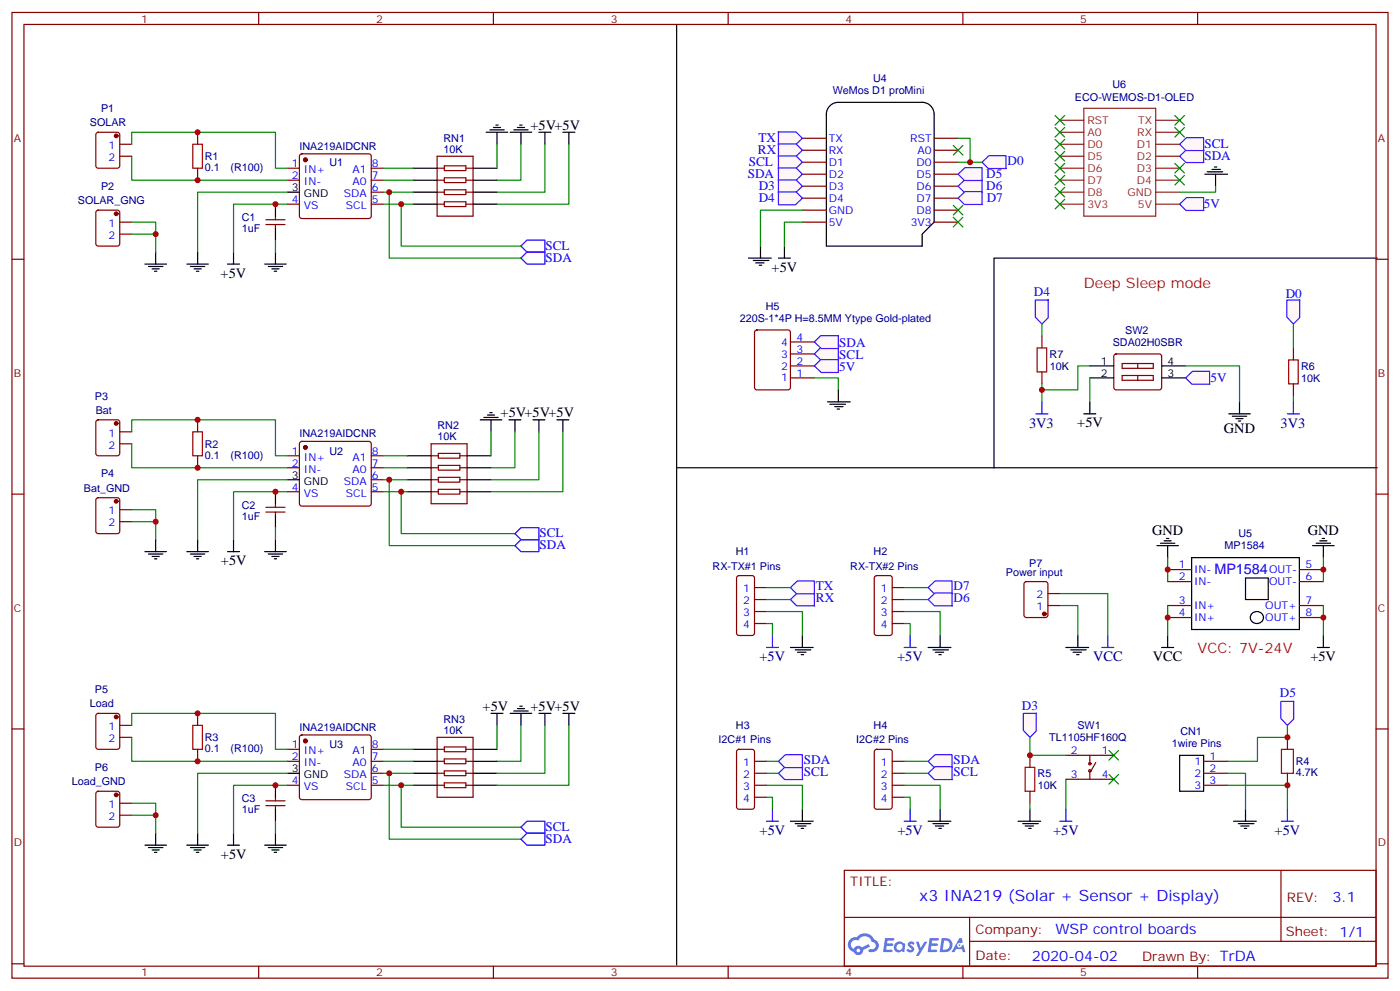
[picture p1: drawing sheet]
<svg xmlns="http://www.w3.org/2000/svg" width="412mm" height="292mm" viewBox="0 0 412 292" stroke-linecap="round" stroke-linejoin="round" font-family="sans-serif">
<path d="M199.3 7.2v276.9M84.7 56.6h3.5M405.7 76h-112.9v61.7M199.3 137.7h206.4M84.7 141.3h3.5M84.7 227.7h3.5" fill="none" stroke="#000" stroke-width=".35"/>
<g fill="none" stroke="#870000" stroke-width=".35">
<path d="M3.5 3.7h405.4v284.3h-405.4zM7.1 7.2h398.2v277.3h-398.2zM76.2 3.7v3.5M145.3 3.7v3.5M214.5 3.7v3.5M283.6 3.7v3.5M352.8 3.7v3.5M84.7 49.5h3.5M84.7 53.1h3.5M88.4 45.5l.5-.2h19.8l.5 .2 .2 .5v17.6l-.3 .5-.4 .2h-19.8l-.5-.2-.2-.5v-17.6zM109.4 49.5h3.5M109.4 53.1h3.5"/>
<path d="M109.4 56.6h3.5M3.5 76.3h3.6M84.7 60.1h3.5M109.4 60.1h3.5M405.3 76.3h3.6M84.7 134.2h3.5M84.7 137.7h3.5M88.4 130.2l.5-.2h19.8l.5 .2 .2 .5v17.6l-.3 .5-.4 .2h-19.8l-.5-.2-.2-.5v-17.6zM109.4 134.2h3.5M109.4 137.7h3.5M3.5 145.5h3.6M84.7 144.8h3.5"/>
<path d="M109.4 144.8h3.5M109.4 141.3h3.5M405.3 145.5h3.6M3.5 214.6h3.6M88.4 216.6l.5-.2h19.8l.5 .2 .2 .5v17.6l-.3 .5-.4 .2h-19.8l-.5-.2-.2-.5v-17.6zM405.3 214.6h3.6M84.7 220.6h3.5M84.7 224.2h3.5M84.7 231.2h3.5M109.4 220.6h3.5M109.4 224.2h3.5M109.4 231.2h3.5"/>
<path d="M109.4 227.7h3.5M248.7 256.3h156.6v28.2h-156.6zM377.3 256.3v20.9M248.7 270.1h156.5M285.6 277.2h119.6M285.6 270.1v14.1M3.5 283.8h3.6M76.2 284.5v3.5M145.3 284.5v3.5M214.5 284.5v3.5M283.6 284.5v3.5M352.8 284.5v3.5"/>
<path d="M405.3 283.8h3.6"/>
</g>
<g fill="#870000" stroke="#870000" stroke-width=".35">
<circle cx="90" cy="47.1" r=".53"/>
<circle cx="90" cy="218.2" r=".53"/>
<circle cx="90" cy="131.7" r=".53"/>
</g>
<g fill="#5487ff">
<path d="M267.7 277.4a1.22 1.22 0 0 1 1.7 .3l-.4 .6a.47 .47 0 0 0-.3-.4 .47 .47 0 0 0-.5 .2l.1 .2a1.14 1.14 0 0 1 .8 1.7 1.14 1.14 0 0 1-1.9 0l-.2-.2 .5-.5 .7 .4a.29 .29 0 0 0 .3-.2 .29 .29 0 0 0-.2-.4 1.04 1.04 0 0 1-.6-1.7z"/>
<path d="M260.7 276.2h2.4l.3 .2-.2 .5h-1.8l-.1 .9h1.5l.3 .3-.3 .4h-1.6l-.2 1.1 1.7 .1 .2 .3-.2 .3h-2.6z"/>
<path d="M273.8 276.2h2.4l.3 .2-.1 .5h-1.8l-.2 .9h1.6l.3 .3-.4 .4h-1.6l-.1 1.1 1.7 .1 .2 .3-.2 .3h-2.6z"/>
<path d="M282.6 276.2h.7l.3 1.2-.6 .4a.69 .69 0 0 0-1 .2 .69 .69 0 0 0 .4 1 .69 .69 0 0 0 .9-.6l.5-.3 .6 2.2h-.8l-.2-.9h-1.8l-.5 .9h-.8z"/>
<path d="M269.8 277.3h.8l.6 1.8 1.1-1.8h.9l-2.6 4.2h-.8l.9-1.6z"/>
<path d="M277.4 276.2l-.6 4.1h1.3a2.11 2.11 0 0 0 2.5-2.1 2.11 2.11 0 0 0-2.5-2zM278.1 276.9a1.39 1.39 0 0 1 1.7 1.4 1.39 1.39 0 0 1-1.8 1.3h-.3z"/>
<path d="M263.7 277.8a1.54 1.54 0 0 0-.1 2.2 1.54 1.54 0 0 0 2.2 .1l.6 .2 .3-2.3-.2-.2h-.4a1.49 1.49 0 0 0-2.4 0zM264 278.8a.94 .94 0 0 1 1.8 0 .94 .94 0 0 1-1.8 0z"/>
<path d="M250.4 276.6a2.18 2.18 0 0 0 1.1 3.7 1.44 1.44 0 0 0 1.6 .9 1.44 1.44 0 0 0 1.2-1.5l2-1-.5-.7-1.9 .9a1.47 1.47 0 0 0-2.4 .5 1.39 1.39 0 0 1-.7-2 1.39 1.39 0 0 1 2-.4 2.12 2.12 0 0 1 2.2-1.3 2.12 2.12 0 0 1 1.9 1.6 1.14 1.14 0 0 1 1.1 1.5 1.14 1.14 0 0 1-1.7 .7 .43 .43 0 0 0-.5 .4 .43 .43 0 0 0 .4 .4 1.98 1.98 0 0 0 2.5-1.2 1.98 1.98 0 0 0-1.2-2.5 3.1 3.1 0 0 0-5.3-.7l-.9 .1zM252.3 279.9a.55 .55 0 0 1 1.1 0 .55 .55 0 0 1-1.1 0z"/>
<circle cx="282.6" cy="278.3" r=".26"/>
</g>
<g fill="none" stroke="#000" stroke-width=".35">
<path d="M143.2 38.9h6.4M144.3 38.2h4.2M145.3 37.5h2.2M146 36.8h.8M146.4 38.9v3.6M150.3 38.9h6.3M151.3 38.2h4.3M152.4 37.5h2.1M153.1 36.8h.7M153.5 38.9v3.6M244.5 31.2a3.5 3.5 0 0 1 2.4-1.1h24.7a3.5 3.5 0 0 1 3.6 3.6v31.7l-3.6 3.5v3.6h-28.2v-38.8a3.5 3.5 0 0 1 1.1-2.5zM121.7 49.5h7.1"/>
<path d="M121.7 53.1h7.1M121.7 56.6h7.1M139.3 49.5h7.1M139.3 53.1h7.1M139.3 56.6h7.1M55 77.8h6.4M56.1 78.5h4.2M57.1 79.2h2.2M57.9 79.9h.7M58.2 74.2v3.6M67 77.8h3.6M68.8 74.2v3.6"/>
<path d="M78 77.8h6.3M79 78.5h4.3M80.1 79.2h2.1M80.8 79.9h.7M81.1 60.1v3.5M81.1 67.2v3.5M81.1 74.2v3.6M121.7 60.1h7.1M139.3 60.1h7.1M321 107.7h7.1M321 111.3h7.1M342.2 107.7h7"/>
<path d="M342.2 111.3h7M119.9 134.2h7.1M119.9 137.7h7.1M137.6 134.2h7M137.6 137.7h7M58.2 158.9v3.5M68.8 158.9v3.5M81.1 144.8v3.5M81.1 151.8v3.6M81.1 158.9v3.5M119.9 141.3h7.1M119.9 144.8h7.1"/>
<path d="M137.6 141.3h7M137.6 144.8h7M55 162.4h6.4M56.1 163.1h4.2M57.1 163.8h2.2M57.9 164.5h.7M67 162.4h3.6M78 162.4h6.3M79 163.1h4.3M80.1 163.8h2.1M80.8 164.5h.7M351 164.2h31.8v21.1h-31.8z"/>
<path d="M366.9 170.2h6.7v6.3h-6.7zM314 190.6h6.7M315.4 191.3h4.6M316.1 192.1h2.5M317.1 192.8h.8M317.5 187.1v3.5M368.9 180.6a1.89 1.89 0 0 1 2.7-.1 1.89 1.89 0 0 1 0 2.7 1.89 1.89 0 0 1-2.7-.1 1.65 1.65 0 0 1 0-2.5zM81.1 231.2v3.5M81.1 238.3v3.5M121.7 220.6h7.1M121.7 224.2h7.1M121.7 227.7h7.1"/>
<path d="M121.7 231.2h7.1M139.3 220.6h7.1M139.3 224.2h7.1M139.3 227.7h7.1M139.3 231.2h7.1M347.5 222.4h7v10.6h-7zM55 248.8h6.4M56.1 249.6h4.2M57.1 250.3h2.2M57.9 251h.7M58.2 245.3v3.5M67 248.8h3.6"/>
<path d="M68.8 245.3v3.5M78 248.8h6.3M79 249.6h4.3M80.1 250.3h2.1M80.8 251h.7M81.1 245.3v3.5"/>
</g>
<g fill="none" stroke="#870000" stroke-width=".35">
<path d="M28.5 39.2l.4-.3h5.7l.6 .5 .1 9.4-.5 .7h-5.9l-.6-.4-.1-9.4zM58.2 38.9v3.6M35.3 42.5h3.5M35.3 46h3.5M58.2 49.5v3.6M128.8 46h10.5v17.6h-10.5zM128.8 49.5h2.1M128.8 56.6h2.1M128.8 53.1h2.1M130.9 48.8h6.3v1.4h-6.3zM130.9 52.4h6.3v1.4h-6.3zM130.9 55.9h6.3v1.4h-6.3z"/>
<path d="M130.9 59.4h6.3v1.4h-6.3zM137.2 49.5h2.1M137.2 56.6h2.1M137.2 53.1h2.1M236.4 40.7h7M236.4 44.2h7M236.4 47.8h7M236.4 51.3h7M236.4 54.8h7M236.4 58.3h7M275.2 40.7h7M275.2 44.2h7"/>
<path d="M275.2 47.8h7M275.2 51.3h7M275.2 54.8h7M275.2 58.3h7M28.5 62.1l.4-.2h5.7l.6 .4 .1 9.5-.5 .6-5.9 .1-.6-.5-.1-9.4zM35.3 65.4h3.5M35.3 68.9h3.5M78.3 66.1h5.7M78.3 64.7h5.7M81.1 63.6v1.1M81.1 66.1v1.1M128.8 60.1h2.1"/>
<path d="M137.2 60.1h2.1M236.4 65.4h7M236.4 61.9h7M275.2 65.4h7M275.2 61.9h7M222.5 97.4l.5-.2h9.1l.7 .4v16.5l-.4 .6-9.4 .1-.7-.5-.1-16.4zM306.9 98.9v3.5M232.8 111.3h7.1M232.8 107.7h7.1M232.8 104.2h7.1M232.8 100.7h7.1M306.9 109.5v3.5"/>
<path d="M328.3 104.4l.5-.2h12.7l.5 .2 .2 .5-.1 9.5-.6 .4-13-.1-.4-.6v-9.2zM330.6 107h9.1v1.4h-9.1zM330.6 110.6h9.1v1.4h-9.1zM335.1 107v1.4M335.1 110.6v1.4M381 102.4v3.6M381 113v3.6M28.5 123.8l.4-.2h5.7l.6 .4 .1 9.5-.5 .6-5.9 .1-.6-.5-.1-9.4zM35.3 127.1h3.5M35.3 130.7h3.5M58.2 123.6v3.5M58.2 134.2v3.5"/>
<path d="M127 130.7h10.6v17.6h-10.6zM127 134.2h2.1M127 137.7h2.1M129.1 133.5h6.4v1.4h-6.4zM129.1 137h6.4v1.4h-6.4zM135.5 134.2h2.1M135.5 137.7h2.1M28.5 146.8l.4-.3h5.7l.6 .5 .1 9.4-.5 .7h-5.9l-.6-.4-.1-9.5zM35.3 150.1h3.5M35.3 153.6h3.5M78.3 150.8h5.7M78.3 149.4h5.7"/>
<path d="M81.1 148.3v1.1M81.1 150.8v1M127 144.8h2.1M127 141.3h2.1M129.1 140.5h6.4v1.5h-6.4zM129.1 144.1h6.4v1.4h-6.4zM135.5 144.8h2.1M135.5 141.3h2.1M217.2 169.7l.5-.2h3.8l.7 .4v16.5l-.4 .7h-4.1l-.7-.4v-16.5zM222.2 173h3.6M222.2 176.5h3.6M257.8 169.7l.4-.2h3.9l.7 .4v16.5l-.4 .7h-4.2l-.6-.4-.1-16.5z"/>
<path d="M262.8 173h3.5M262.8 176.5h3.5M301.9 171.4l.4-.2h5.7l.6 .5 .1 9.4-.5 .7h-5.9l-.6-.4-.1-9.5zM308.7 178.3h3.5M308.7 174.8h3.5M344 178.3h7M344 171.2h7M344 167.7h7M382.8 178.3h7M382.8 171.2h7M382.8 167.7h7M222.2 180.1h3.6"/>
<path d="M222.2 183.6h3.6M262.8 180.1h3.5M262.8 183.6h3.5M344 181.8h7M382.8 181.8h7M28.5 210.3l.4-.3h5.7l.6 .5 .1 9.4-.5 .7h-5.9l-.6-.4-.1-9.5zM35.3 213.6h3.5M35.3 217.1h3.5M58.2 210v3.6M128.8 217.1h10.5v17.6h-10.5zM130.9 219.9h6.3v1.4h-6.3zM379.2 217.1v3.5"/>
<path d="M28.5 233.2l.4-.2h5.7l.6 .4 .1 9.5-.5 .6-5.9 .1-.6-.5-.1-9.4zM35.3 236.5h3.5M58.2 220.6v3.6M78.3 237.2h5.7M78.3 235.8h5.7M81.1 234.7v1.1M81.1 237.2v1.1M128.8 224.2h2.1M128.8 227.7h2.1M128.8 231.2h2.1M128.8 220.6h2.1M130.9 223.4h6.3v1.5h-6.3z"/>
<path d="M130.9 227h6.3v1.4h-6.3zM130.9 230.5h6.3v1.4h-6.3zM137.2 224.2h2.1M137.2 227.7h2.1M137.2 231.2h2.1M137.2 220.6h2.1M217.2 220.8l.5-.2h3.8l.7 .5v16.5l-.4 .6-4.1 .1-.7-.5v-16.5zM222.2 224.2h3.6M222.2 227.7h3.6M222.2 231.2h3.6M222.2 234.7h3.6M257.8 220.8l.4-.2h3.9l.7 .5v16.5l-.4 .6-4.2 .1-.6-.5-.1-16.5z"/>
<path d="M262.8 224.2h3.5M262.8 227.7h3.5M262.8 231.2h3.5M262.8 234.7h3.5M303.4 222.4v3.5M303.4 233v3.5M314 222.4h14.1M314 229.4h14.1M321 222.4v2.5M321 227v2.4M322.8 224.5l-1.4 2.5M354.5 224.2h7.1"/>
<path d="M354.5 227.7h7.1M354.5 231.2h7.1M379.2 227.7v3.5M35.3 240h3.5"/>
<circle cx="321" cy="227" r=".35"/>
<circle cx="321" cy="224.9" r=".35"/>
</g>
<g fill="#870000" stroke="#870000" stroke-width=".35">
<circle cx="307.6" cy="180.8" r=".53"/>
<circle cx="34.2" cy="40" r=".53"/>
<circle cx="34.2" cy="62.9" r=".53"/>
<circle cx="34.2" cy="124.7" r=".53"/>
<circle cx="34.2" cy="147.6" r=".53"/>
<circle cx="34.2" cy="234" r=".53"/>
<circle cx="34.2" cy="211.1" r=".53"/>
</g>
<path d="M56.8 42.5h2.8v7h-2.8zM305.5 102.4h2.8v7.1h-2.8zM379.6 106h2.8v7h-2.8zM56.8 127.1h2.8v7.1h-2.8zM56.8 213.6h2.8v7h-2.8zM302 225.9h2.8v7.1h-2.8zM377.5 220.6h3.5v7.1h-3.5z" fill="none" stroke="#a10000" stroke-width=".35"/>
<g fill="none" stroke="#8c2424" stroke-width=".35">
<path d="M312.2 38.9h7.1M312.2 35.4h7.1M319.3 31.9h21.1v31.7h-21.1zM340.4 38.9h7.1M340.4 35.4h7.1M312.2 56.6h7.1M312.2 42.5h7.1M312.2 53.1h7.1M312.2 49.5h7.1M312.2 46h7.1M340.4 56.6h7.1M340.4 42.5h7.1"/>
<path d="M340.4 53.1h7.1M340.4 49.5h7.1M340.4 46h7.1M312.2 60.1h7.1M340.4 60.1h7.1"/>
</g>
<path d="M324.6 190.6h3.5M326.3 187.1v3.5" fill="none" stroke="#00f" stroke-width=".35"/>
<g fill="#fff7f7" stroke="#420aff" stroke-width=".35">
<path d="M232.8 176.5l2.1-1.9h5l.1 3.8h-5.3z"/>
<path d="M232.8 173l2.1-1.9h5l.1 3.8h-5.3z"/>
</g>
<path d="M232.8 190.6h6.7M234.2 191.3h4.6M234.9 192.1h2.5M236 192.8h.7M236.4 187.1v3.5M273.4 190.6h6.7M274.8 191.3h4.6M275.5 192.1h2.5M276.6 192.8h.7M276.9 187.1v3.5" fill="none" stroke="#000" stroke-width=".35"/>
<path d="M225.8 190.6h3.5M227.5 187.1v3.5M266.3 190.6h3.6M268.1 187.1v3.5" fill="none" stroke="#00f" stroke-width=".35"/>
<g fill="#fff7f7" stroke="#420aff" stroke-width=".35">
<path d="M273.4 173l2-1.9h5.1v3.8h-5.2z"/>
<path d="M273.4 176.5l2-1.9h5.1v3.8h-5.2z"/>
</g>
<path d="M236.4 238.3v3.5M232.8 241.8h6.7M234.2 242.5h4.6M234.9 243.2h2.5M236 243.9h.7" fill="none" stroke="#000" stroke-width=".35"/>
<g fill="#fff7f7" stroke="#420aff" stroke-width=".35">
<path d="M229.3 227.7l2-2h5.1v3.8h-5.2z"/>
<path d="M229.3 224.2l2-2h5.1v3.8h-5.2z"/>
</g>
<g fill="none" stroke="#000" stroke-width=".35">
<path d="M42.7 77.8h6.3M43.7 78.5h4.3M44.8 79.2h2.1M45.5 79.9h.7M45.9 74.2v3.6M45.9 158.9v3.5M42.7 162.4h6.3M43.7 163.1h4.3M44.8 163.8h2.1M45.5 164.5h.7M42.7 248.8h6.3M43.7 249.6h4.3"/>
<path d="M44.8 250.3h2.1M45.5 251h.7M45.9 245.3v3.5"/>
</g>
<g fill="#fff7f7" stroke="#420aff" stroke-width=".35">
<path d="M273.4 224.2l2-2h5.1v3.8h-5.2z"/>
<path d="M273.4 227.7l2-2h5.1v3.8h-5.2z"/>
</g>
<g fill="none" stroke="#000" stroke-width=".35">
<path d="M341.8 159.9h4.3M342.9 159.2h2.1M343.6 158.5h.7M387.7 159.9h4.2M388.8 159.2h2.1M389.5 158.5h.7M340.8 160.7h6.3M344 160.7v3.5M386.6 160.7h6.4M389.8 160.7v3.5M342.2 190.6h3.5M344 187.1v3.5"/>
<path d="M388.1 190.6h3.5M389.8 187.1v3.5M276.9 238.3v3.5M273.4 241.8h6.7M274.8 242.5h4.6M275.5 243.2h2.5M276.6 243.9h.7"/>
</g>
<g fill="#fff7f7" stroke="#420aff" stroke-width=".35">
<path d="M229.2 38.9h5.3l1.9 1.8-2.1 2h-5z"/>
<path d="M229.2 42.4h5.3l1.9 1.8-2.1 2h-5z"/>
</g>
<path d="M220.5 76h6.7M221.9 76.7h4.6M222.6 77.4h2.5M223.7 78.1h.7M224 72.5v3.5M229.3 76h3.5M231.1 72.5v3.5" fill="none" stroke="#000" stroke-width=".35"/>
<g fill="#fff7f7" stroke="#420aff" stroke-width=".35">
<path d="M229.2 45.9h5.3l1.9 1.9-2.1 1.9h-5z"/>
<path d="M229.2 49.4h5.3l1.9 1.9-2.1 1.9h-5z"/>
<path d="M282.2 54.8l2.1-1.9h5l.1 3.8h-5.3z"/>
<path d="M282.2 58.3l2.1-1.9h5l.1 3.8h-5.3z"/>
</g>
<path d="M158.7 38.9h3.6M160.5 38.9v3.6M165.8 38.9h3.5M167.6 38.9v3.6M354.9 51.3h6.7M355.6 50.6h4.6M357 49.9h2.5M357.7 49.2h.7M358.1 51.3v3.5" fill="none" stroke="#000" stroke-width=".35"/>
<path d="M153.5 72.5l1.7-1.8h5.3v3.5h-5.3zM153.5 76l1.7-1.8h5.3v3.6h-5.3zM227.5 238.3v3.5M268.1 238.3v3.5M225.8 241.8h3.5M266.3 241.8h3.6" fill="none" stroke="#00f" stroke-width=".35"/>
<g fill="#fff7f7" stroke="#420aff" stroke-width=".35">
<path d="M347.5 46l2-1.9h5l.1 3.8h-5.3z"/>
<path d="M347.5 42.5l2-2h5l.1 3.8h-5.3z"/>
<path d="M239.9 104.2l1.8-1.8h5.3l-.1 3.8h-5z"/>
<path d="M239.9 100.7l1.8-1.9h5.3l-.1 3.8h-5z"/>
</g>
<path d="M243.8 118.3h6.7M244.5 119h4.6M245.9 119.7h2.5M246.9 114.8v3.5M321 118.3v3.5M246.6 120.4h.7M319.3 121.8h3.5" fill="none" stroke="#000" stroke-width=".35"/>
<g fill="#fff7f7" stroke="#420aff" stroke-width=".35">
<path d="M229.2 53h5.3l1.9 1.8-2.1 2h-5z"/>
<path d="M301.4 210h3.8v5.2l-1.8 1.9-2-2z"/>
</g>
<g fill="none" stroke="#000" stroke-width=".35">
<path d="M141.5 123.6h6.3M142.5 122.9h4.3M143.6 122.2h2.1M144.3 121.5h.7M144.6 123.6v3.5M149.9 123.6h3.6M151.7 123.6v3.5M157 123.6h3.5M158.7 123.6v3.5M164 123.6h3.6M165.8 123.6v3.5M144.6 210h3.6"/>
<path d="M146.4 210v3.6M150.3 210h6.3M151.3 209.3h4.3M152.4 208.6h2.1M153.1 207.9h.7M153.5 210v3.6M158.7 210h3.6M160.5 210v3.6M165.8 210h3.5M167.6 210v3.6M303.4 238.3v3.5M366.9 238.3v3.5"/>
<path d="M299.9 241.8h6.7M301.3 242.5h4.6M302 243.2h2.4M303 243.9h.7M363.4 241.8h6.7M364.8 242.5h4.6M365.5 243.2h2.4M366.5 243.9h.7"/>
</g>
<path d="M151.7 157.1l1.8-1.7h5.2v3.5h-5.2zM153.5 158.9h5.2v3.5h-5.2l-1.8-1.7zM314 238.3v3.5M379.2 238.3v3.5M153.5 247.1l1.7-1.8h5.3v3.5h-5.3zM153.5 243.6l1.7-1.8h5.3v3.5h-5.3zM312.2 241.8h3.5M377.5 241.8h3.5" fill="none" stroke="#00f" stroke-width=".35"/>
<g fill="#fff7f7" stroke="#420aff" stroke-width=".35">
<path d="M282.2 51.3l2.1-1.9h5l.1 3.7h-5.3z"/>
<path d="M377.3 206.5l3.8-.1v5.3l-1.9 1.9-1.9-2.1z"/>
<path d="M347.5 60.1l2-1.9h5l.1 3.8h-5.3z"/>
<path d="M239.9 107.7l1.8-1.8h5.3l-.1 3.8h-5z"/>
<path d="M349.2 111.3l2.1-2h5l.1 3.8h-5.3z"/>
</g>
<path d="M381 118.3v3.5M379.2 121.8h3.6" fill="none" stroke="#00f" stroke-width=".35"/>
<g fill="#fff7f7" stroke="#420aff" stroke-width=".35">
<path d="M379.1 88.3l3.8-.1v5.3l-1.9 1.9-1.9-2z"/>
<path d="M305 88.3l3.8-.1v5.3l-1.9 1.9-1.9-2z"/>
</g>
<path d="M306.9 118.3v3.5M305.2 121.8h3.5" fill="none" stroke="#00f" stroke-width=".35"/>
<path d="M365.1 118.3v3.5M361.9 121.8h6.4M363 122.6h4.2M364.1 123.3h2.1M364.8 124h.7" fill="none" stroke="#000" stroke-width=".35"/>
<g fill="#fff7f7" stroke="#420aff" stroke-width=".35">
<path d="M229.2 56.5h5.3l1.9 1.8-2.1 2h-5z"/>
<path d="M289.3 47.8l2-2h5l.1 3.8h-5.3z"/>
</g>
<g fill="none" stroke="#008700" stroke-width=".35">
<path d="M38.8 42.5v-3.6h42.3v10.6h3.6M38.8 46v7.1h45.9M84.7 56.6h-26.5v17.6M112.9 53.1h8.8M112.9 49.5h8.8M112.9 56.6h8.8M114.7 56.6v19.4h38.8M146.4 42.5v7M153.5 42.5v10.6h-7.1M160.5 42.5v14.1h-14.1M167.6 42.5v17.6h-21.2M282.2 40.7h3.6v7.1"/>
<path d="M282.2 47.8h7.1M358.1 54.8v1.8h-10.6M38.8 68.9h7.1v5.3M38.8 65.4h7.1v3.5M81.1 70.7v3.5M84.7 60.1h-15.9v14.1M112.9 60.1h8.8M118.2 60.1v12.4h35.3M236.4 61.9h-12.4v10.6M236.4 65.4h-5.3v7.1M306.9 95.4v3.5M381 95.4v7"/>
<path d="M239.9 111.3h7v3.5M306.9 113v5.3M321 107.7h-3.5v7.1h-10.6M321 111.3v7M349.2 107.7h15.9v10.6M381 116.6v1.7M38.8 130.7v7h45.9M38.8 127.1v-3.5h42.3v10.6h3.6M112.9 134.2h7M112.9 137.7h7M144.6 127.1v7.1M151.7 127.1v10.6h-7.1"/>
<path d="M158.7 127.1v14.2h-14.1M165.8 127.1v17.7h-21.2M38.8 153.6h7.1v5.3M38.8 150.1h7.1v3.5M81.1 155.4v3.5M84.7 141.3h-26.5v17.6M84.7 144.8h-15.9v14.1M112.9 144.8h5.3v12.3h33.5M112.9 141.3h7M114.7 141.3v19.4h37M118.2 144.8h1.7M225.8 173h7"/>
<path d="M225.8 176.5h7M266.3 173h7.1M266.3 176.5h7.1M312.2 178.3h5.3v8.8M312.2 174.8h14.1v12.3M344 164.2v7M344 178.3v8.8M389.8 164.2v7M389.8 178.3v8.8M225.8 183.6h1.7v3.5M225.8 180.1h10.6v7M266.3 183.6h1.8v3.5"/>
<path d="M266.3 180.1h10.6v7M38.8 213.6v-3.6h42.3v10.6h3.6M38.8 217.1v7.1h45.9M146.4 213.6v7M153.5 213.6v10.6h-7.1M160.5 213.6v14.1h-14.1M167.6 213.6v17.6h-21.2M303.4 217.1v5.3h10.6M379.2 213.6v3.5h-8.8v7.1h-8.8M38.8 236.5h7.1v3.5M84.7 227.7h-26.5v17.6M84.7 231.2h-15.9v14.1"/>
<path d="M112.9 227.7h8.8M112.9 224.2h8.8M112.9 231.2h8.8M112.9 220.6h8.8M114.7 227.7v19.4h38.8M118.2 231.2v12.4h35.3M225.8 234.7h1.7v3.6M225.8 231.2h10.6v7.1M225.8 227.7h3.5M225.8 224.2h3.5M266.3 234.7h1.8v3.6M266.3 231.2h10.6v7.1"/>
<path d="M266.3 227.7h7.1M266.3 224.2h7.1M303.4 236.5v1.8M314 229.4v8.9M361.6 227.7h5.3v10.6M361.6 231.2h17.6v7.1M38.8 240h7.1v5.3M81.1 241.8v3.5"/>
</g>
<g fill="#c00">
<circle cx="285.8" cy="47.8" r=".88"/>
<circle cx="81.1" cy="144.8" r=".88"/>
<circle cx="81.1" cy="60.1" r=".88"/>
<circle cx="379.2" cy="217.1" r=".88"/>
<circle cx="118.2" cy="60.1" r=".88"/>
<circle cx="303.4" cy="222.4" r=".88"/>
<circle cx="45.9" cy="153.6" r=".88"/>
<circle cx="45.9" cy="68.9" r=".88"/>
<circle cx="344" cy="167.7" r=".88"/>
<circle cx="344" cy="181.8" r=".88"/>
<circle cx="114.7" cy="56.6" r=".88"/>
<circle cx="114.7" cy="227.7" r=".88"/>
<circle cx="118.2" cy="231.2" r=".88"/>
<circle cx="114.7" cy="141.3" r=".88"/>
<circle cx="118.2" cy="144.8" r=".88"/>
<circle cx="45.9" cy="240" r=".88"/>
<circle cx="389.8" cy="167.7" r=".88"/>
<circle cx="389.8" cy="181.8" r=".88"/>
<circle cx="379.2" cy="231.2" r=".88"/>
<circle cx="58.2" cy="137.7" r=".88"/>
<circle cx="58.2" cy="123.6" r=".88"/>
<circle cx="58.2" cy="53.1" r=".88"/>
<circle cx="58.2" cy="38.9" r=".88"/>
<circle cx="58.2" cy="224.2" r=".88"/>
<circle cx="58.2" cy="210" r=".88"/>
<circle cx="81.1" cy="231.2" r=".88"/>
<circle cx="306.9" cy="114.8" r=".88"/>
</g>
<g fill="#c00" stroke="#008700" stroke-width=".35">
<path d="M280.8 42.8l2.8 2.8zM280.8 45.6l2.8-2.8z"/>
<path d="M280.8 60.5l2.8 2.8zM280.8 63.3l2.8-2.8z"/>
<path d="M346.1 34l2.8 2.8zM348.9 34l-2.8 2.8z"/>
<path d="M346.1 37.5l2.8 2.9zM348.9 37.5l-2.8 2.9z"/>
<path d="M346.1 48.1l2.8 2.8zM348.9 48.1l-2.8 2.8z"/>
<path d="M346.1 51.6l2.8 2.9zM348.9 51.6l-2.8 2.9z"/>
<path d="M310.8 58.7l2.8 2.8zM313.6 58.7l-2.8 2.8z"/>
<path d="M310.8 55.2l2.8 2.8zM313.6 55.2l-2.8 2.8z"/>
<path d="M310.8 51.6l2.8 2.9zM313.6 51.6l-2.8 2.9z"/>
<path d="M310.8 48.1l2.8 2.8zM313.6 48.1l-2.8 2.8z"/>
<path d="M310.8 44.6l2.8 2.8zM313.6 44.6l-2.8 2.8z"/>
<path d="M310.8 41.1l2.8 2.8zM313.6 41.1l-2.8 2.8z"/>
<path d="M310.8 37.5l2.8 2.9zM313.6 37.5l-2.8 2.9z"/>
<path d="M310.8 34l2.8 2.8zM313.6 34l-2.8 2.8z"/>
<path d="M326.7 221l2.8 2.8zM329.5 221l-2.8 2.8z"/>
<path d="M326.7 228l2.8 2.9zM329.5 228l-2.8 2.9z"/>
<path d="M280.8 64l2.8 2.8zM283.6 64l-2.8 2.8z"/>
</g>
<text font-size="4.6" fill="#00f" x="270.8" y="265.3">x3 INA219 (Solar + Sensor + Display)</text>
<g font-size="4.2">
<text x="156.3" y="38.2">+5V+5V</text>
<text x="65" y="81.7">+5V</text>
<text x="227.3" y="80">+5V</text>
<text x="147.5" y="122.9">+5V+5V+5V</text>
<text x="317.3" y="125.8">+5V</text>
<text x="360.5" y="127.5">GND</text>
<text x="339.4" y="157.4">GND</text>
<text x="385.2" y="157.4">GND</text>
<text x="65.1" y="166.4">+5V</text>
<text x="339.6" y="194.6">VCC</text>
<text x="386" y="194.6">+5V</text>
<text x="142.2" y="209.3">+5V</text>
<text x="156.3" y="209.3">+5V+5V</text>
<text x="65.1" y="252.8">+5V</text>
</g>
<g font-size="4.2" fill="#f00">
<text x="319.3" y="84.8">Deep Sleep mode</text>
<text x="352.8" y="192.4">VCC: 7V-24V</text>
</g>
<g font-size="4.2" fill="#000080">
<text x="303.1" y="125.9">3V3</text>
<text x="377.2" y="125.9">3V3</text>
<text x="223.7" y="194.6">+5V</text>
<text x="264.3" y="194.6">+5V</text>
<text x="322" y="194.6">VCC</text>
<text x="223.8" y="245.8">+5V</text>
<text x="264.3" y="245.8">+5V</text>
<text x="310.2" y="245.8">+5V</text>
<text x="375.5" y="245.8">+5V</text>
</g>
<g font-size="4.2" fill="#00f">
<text x="357.7" y="169">MP1584</text>
<text x="392.5" y="265.5">3.1</text>
<text x="310.9" y="275.1">WSP control boards</text>
<text x="304" y="282.9">2020-04-02</text>
</g>
<g font-size="3.9" fill="#00f">
<text x="223.4" y="41.8">TX</text>
<text x="223.3" y="45.4">RX</text>
<text x="354.8" y="47.2">SDA</text>
<text x="354.8" y="43.7">SCL</text>
<text x="220.2" y="52.5">SDA</text>
<text x="220.6" y="49">SCL</text>
<text x="290.5" y="52.5">D5</text>
<text x="296.8" y="48.5">D0</text>
<text x="223.5" y="56">D3</text>
<text x="223.5" y="59.5">D4</text>
<text x="290.5" y="56">D6</text>
<text x="290.7" y="59.5">D7</text>
<text x="354.6" y="61.2">5V</text>
<text x="160.7" y="77.1">SDA</text>
<text x="160.7" y="73.5">SCL</text>
<text x="304.5" y="87.2">D4</text>
<text x="378.7" y="87.8">D0</text>
<text x="247.2" y="105.8">SCL</text>
<text x="247.2" y="102.3">SDA</text>
<text x="247.2" y="109.4">5V</text>
<text x="356.6" y="112.5">5V</text>
<text x="158.9" y="161.7">SDA</text>
<text x="158.9" y="158.2">SCL</text>
<text x="240.3" y="173.7">TX</text>
<text x="280.9" y="173.7">D7</text>
<text x="240.3" y="177.2">RX</text>
<text x="280.9" y="177.2">D6</text>
<text x="301" y="208.9">D3</text>
<text x="377" y="205.3">D5</text>
<text x="236.8" y="224.9">SDA</text>
<text x="280.9" y="224.9">SDA</text>
<text x="236.8" y="228.4">SCL</text>
<text x="280.9" y="228.4">SCL</text>
<text x="160.7" y="244.6">SCL</text>
<text x="160.7" y="248.2">SDA</text>
</g>
<g font-size="3.9" fill="#800">
<text x="250.5" y="260.8">TITLE:</text>
<text x="379.1" y="265.5">REV:</text>
<text x="287.4" y="275">Company:</text>
<text x="378.7" y="275.7">Sheet: 1/1</text>
<text x="287.4" y="282.7">Date:</text>
<text x="336.4" y="282.8">Drawn By: TrDA</text>
</g>
<g font-size="3.2" fill="#800">
<text x="41.6" y="6.7">1</text>
<text x="110.8" y="6.7">2</text>
<text x="179.9" y="6.7">3</text>
<text x="249.1" y="6.7">4</text>
<text x="318.2" y="6.7">5</text>
<text x="4.1" y="41.8">A</text>
<text x="405.9" y="41.8">A</text>
<text x="4.1" y="110.9">B</text>
<text x="405.9" y="110.9">B</text>
<text x="4.1" y="180.1">C</text>
<text x="405.9" y="180.1">C</text>
<text x="4.1" y="249.2">D</text>
<text x="405.9" y="249.2">D</text>
<text x="41.6" y="287.5">1</text>
<text x="110.8" y="287.5">2</text>
<text x="179.9" y="287.5">3</text>
<text x="249.1" y="287.5">4</text>
<text x="318.2" y="287.5">5</text>
</g>
<g font-size="3.2" fill="#000080">
<text x="245.3" y="27.7">WeMos D1 proMini</text>
<text x="257.2" y="24.2">U4</text>
<text x="316.7" y="29.6">ECO-WEMOS-D1-OLED</text>
<text x="327.7" y="26">U6</text>
<text x="29.8" y="33">P1</text>
<text x="26.5" y="37.2">SOLAR</text>
<text x="130.6" y="41.7">RN1</text>
<text x="60.3" y="47.1">R1</text>
<text x="88.2" y="44.1">INA219AIDCNR</text>
<text x="130.6" y="44.9">10K</text>
<text x="60.3" y="50.3">0.1</text>
<text x="67.9" y="50.3">(R100)</text>
<text x="97" y="49">U1</text>
<text x="29.8" y="55.9">P2</text>
<text x="22.9" y="60.1">SOLAR_GNG</text>
<text x="71.2" y="65.1">C1</text>
<text x="71.2" y="68.3">1uF</text>
<text x="217.9" y="94.8">220S-1*4P H=8.5MM Ytype Gold-plated</text>
<text x="225.6" y="91.2">H5</text>
<text x="327.8" y="101.8">SDA02H0SBR</text>
<text x="331.4" y="98.3">SW2</text>
<text x="309.2" y="105.3">R7</text>
<text x="309.2" y="108.9">10K</text>
<text x="383.3" y="108.9">R6</text>
<text x="383.3" y="112.4">10K</text>
<text x="28" y="117.7">P3</text>
<text x="28.2" y="121.8">Bat</text>
<text x="60.3" y="131.8">R2</text>
<text x="88.2" y="128.7">INA219AIDCNR</text>
<text x="128.9" y="129.6">10K</text>
<text x="128.9" y="126.4">RN2</text>
<text x="60.3" y="135">0.1</text>
<text x="67.9" y="135">(R100)</text>
<text x="97" y="134">U2</text>
<text x="29.8" y="140.6">P4</text>
<text x="24.7" y="144.8">Bat_GND</text>
<text x="71.2" y="149.8">C2</text>
<text x="71.2" y="153">1uF</text>
<text x="360.7" y="161.8">MP1584</text>
<text x="364.8" y="158.3">U5</text>
<text x="209.9" y="167.7">RX-TX#1 Pins</text>
<text x="216.8" y="163.5">H1</text>
<text x="250.5" y="167.7">RX-TX#2 Pins</text>
<text x="257.4" y="163.6">H2</text>
<text x="303.2" y="167">P7</text>
<text x="296.3" y="169.5">Power input</text>
<text x="26.5" y="208.3">Load</text>
<text x="28" y="204.1">P5</text>
<text x="88.2" y="215.2">INA219AIDCNR</text>
<text x="130.6" y="212.8">RN3</text>
<text x="216.8" y="214.7">H3</text>
<text x="257.4" y="214.7">H4</text>
<text x="317.4" y="214.7">SW1</text>
<text x="60.3" y="221.4">0.1</text>
<text x="60.3" y="218.2">R3</text>
<text x="67.9" y="221.4">(R100)</text>
<text x="97" y="220.1">U3</text>
<text x="130.6" y="216">10K</text>
<text x="211.7" y="218.9">I2C#1 Pins</text>
<text x="252.2" y="218.9">I2C#2 Pins</text>
<text x="309.1" y="218.3">TL1105HF160Q</text>
<text x="345.2" y="220">1wire Pins</text>
<text x="347.7" y="216.5">CN1</text>
<text x="28" y="227">P6</text>
<text x="381.7" y="225.3">R4</text>
<text x="21.2" y="231.2">Load_GND</text>
<text x="305.6" y="228.8">R5</text>
<text x="305.7" y="232.3">10K</text>
<text x="381.7" y="228.5">4.7K</text>
<text x="71.2" y="239.4">1uF</text>
<text x="71.2" y="236.2">C3</text>
</g>
<g font-size="3.2" fill="#00f">
<text x="244.1" y="41.8">TX</text>
<text x="268.1" y="41.8">RST</text>
<text x="32" y="43.9">1</text>
<text x="32" y="47.4">2</text>
<text x="244.1" y="45.3">RX</text>
<text x="270.3" y="45.3">A0</text>
<text x="86" y="49.2">1</text>
<text x="86" y="52.7">2</text>
<text x="89.5" y="50.9">IN+</text>
<text x="103.9" y="50.9">A1</text>
<text x="109.5" y="52.7">7</text>
<text x="109.5" y="49.2">8</text>
<text x="244.1" y="48.8">D1</text>
<text x="244.1" y="52.4">D2</text>
<text x="270" y="52.4">D5</text>
<text x="270" y="48.8">D0</text>
<text x="86" y="59.8">4</text>
<text x="89.5" y="54.5">IN-</text>
<text x="101.3" y="58">SDA</text>
<text x="103.9" y="54.5">A0</text>
<text x="109.5" y="59.8">5</text>
<text x="109.5" y="56.2">6</text>
<text x="244.1" y="55.9">D3</text>
<text x="244.1" y="59.4">D4</text>
<text x="270" y="59.4">D7</text>
<text x="270" y="55.9">D6</text>
<text x="89.5" y="61.5">VS</text>
<text x="101.9" y="61.5">SCL</text>
<text x="244.1" y="62.9">GND</text>
<text x="270" y="62.9">D8</text>
<text x="32" y="66.8">1</text>
<text x="32" y="70.3">2</text>
<text x="244.1" y="66.5">5V</text>
<text x="268.3" y="66.5">3V3</text>
<text x="230.1" y="101.7">4</text>
<text x="234.6" y="100.3">4</text>
<text x="230.1" y="105.3">3</text>
<text x="234.6" y="107.4">2</text>
<text x="234.6" y="103.9">3</text>
<text x="230.1" y="112.3">1</text>
<text x="230.1" y="108.8">2</text>
<text x="234.6" y="110.9">1</text>
<text x="32" y="128.6">1</text>
<text x="32" y="132.1">2</text>
<text x="86" y="133.8">1</text>
<text x="86" y="137.4">2</text>
<text x="89.5" y="135.6">IN+</text>
<text x="103.9" y="135.6">A1</text>
<text x="109.5" y="137.4">7</text>
<text x="109.5" y="133.8">8</text>
<text x="89.5" y="139.1">IN-</text>
<text x="101.3" y="142.7">SDA</text>
<text x="103.9" y="139.1">A0</text>
<text x="109.5" y="140.9">6</text>
<text x="86" y="144.4">4</text>
<text x="89.5" y="146.2">VS</text>
<text x="101.9" y="146.2">SCL</text>
<text x="109.5" y="144.4">5</text>
<text x="32" y="151.5">1</text>
<text x="32" y="155">2</text>
<text x="347.2" y="167.4">1</text>
<text x="384.5" y="167.4">5</text>
<text x="347.2" y="170.9">2</text>
<text x="351.7" y="172.3">IN-</text>
<text x="351.7" y="168.8">IN-</text>
<text x="373.8" y="172.3">OUT-</text>
<text x="373.8" y="168.8">OUT-</text>
<text x="384.5" y="170.9">6</text>
<text x="218.9" y="174.4">1</text>
<text x="218.9" y="177.9">2</text>
<text x="259.5" y="174.4">1</text>
<text x="259.5" y="177.9">2</text>
<text x="305.4" y="179.7">1</text>
<text x="305.4" y="176.2">2</text>
<text x="347.2" y="177.9">3</text>
<text x="351.7" y="179.4">IN+</text>
<text x="372.7" y="179.4">OUT+</text>
<text x="384.5" y="177.9">7</text>
<text x="218.9" y="181.5">3</text>
<text x="218.9" y="185">4</text>
<text x="259.5" y="181.5">3</text>
<text x="259.5" y="185">4</text>
<text x="347.2" y="181.5">4</text>
<text x="351.7" y="182.9">IN+</text>
<text x="372.7" y="182.9">OUT+</text>
<text x="384.5" y="181.5">8</text>
<text x="32" y="215">1</text>
<text x="32" y="218.5">2</text>
<text x="86" y="220.3">1</text>
<text x="109.5" y="220.3">8</text>
<text x="86" y="223.8">2</text>
<text x="89.5" y="222">IN+</text>
<text x="89.5" y="225.6">IN-</text>
<text x="103.9" y="225.6">A0</text>
<text x="103.9" y="222">A1</text>
<text x="109.5" y="227.3">6</text>
<text x="109.5" y="223.8">7</text>
<text x="218.9" y="225.6">1</text>
<text x="259.5" y="225.6">1</text>
<text x="315.5" y="222">2</text>
<text x="324.6" y="222">1</text>
<text x="351.8" y="225.2">1</text>
<text x="356.3" y="223.8">1</text>
<text x="356.3" y="227.3">2</text>
<text x="86" y="230.9">4</text>
<text x="89.5" y="232.6">VS</text>
<text x="101.3" y="229.1">SDA</text>
<text x="101.9" y="232.6">SCL</text>
<text x="109.5" y="230.9">5</text>
<text x="218.9" y="229.1">2</text>
<text x="218.9" y="232.6">3</text>
<text x="259.5" y="229.1">2</text>
<text x="259.5" y="232.6">3</text>
<text x="315.5" y="229.1">3</text>
<text x="324.6" y="229.1">4</text>
<text x="351.8" y="228.7">2</text>
<text x="351.8" y="232.3">3</text>
<text x="356.3" y="230.9">3</text>
<text x="32" y="237.9">1</text>
<text x="218.9" y="236.1">4</text>
<text x="259.5" y="236.1">4</text>
<text x="32" y="241.4">2</text>
</g>
<g font-size="3.2" fill="#8d2323">
<text x="320.3" y="40">A0</text>
<text x="320.3" y="36.5">RST</text>
<text x="335" y="40">RX</text>
<text x="335.2" y="36.5">TX</text>
<text x="320.3" y="43.5">D0</text>
<text x="320.3" y="47.1">D5</text>
<text x="334.9" y="47.1">D2</text>
<text x="334.9" y="43.5">D1</text>
<text x="320.3" y="50.6">D6</text>
<text x="334.9" y="50.6">D3</text>
<text x="320.3" y="57.6">D8</text>
<text x="320.3" y="54.1">D7</text>
<text x="332.1" y="57.6">GND</text>
<text x="334.9" y="54.1">D4</text>
<text x="320.3" y="61.2">3V3</text>
<text x="335.2" y="61.2">5V</text>
</g>
<g font-size="3.2">
<text x="86" y="56.2">3</text>
<text x="89.5" y="58">GND</text>
<text x="324.3" y="107.4">1</text>
<text x="344" y="107.4">4</text>
<text x="324.3" y="110.9">2</text>
<text x="344" y="110.9">3</text>
<text x="86" y="140.9">3</text>
<text x="89.5" y="142.7">GND</text>
<text x="86" y="227.3">3</text>
<text x="89.5" y="229.1">GND</text>
</g>
</svg>
